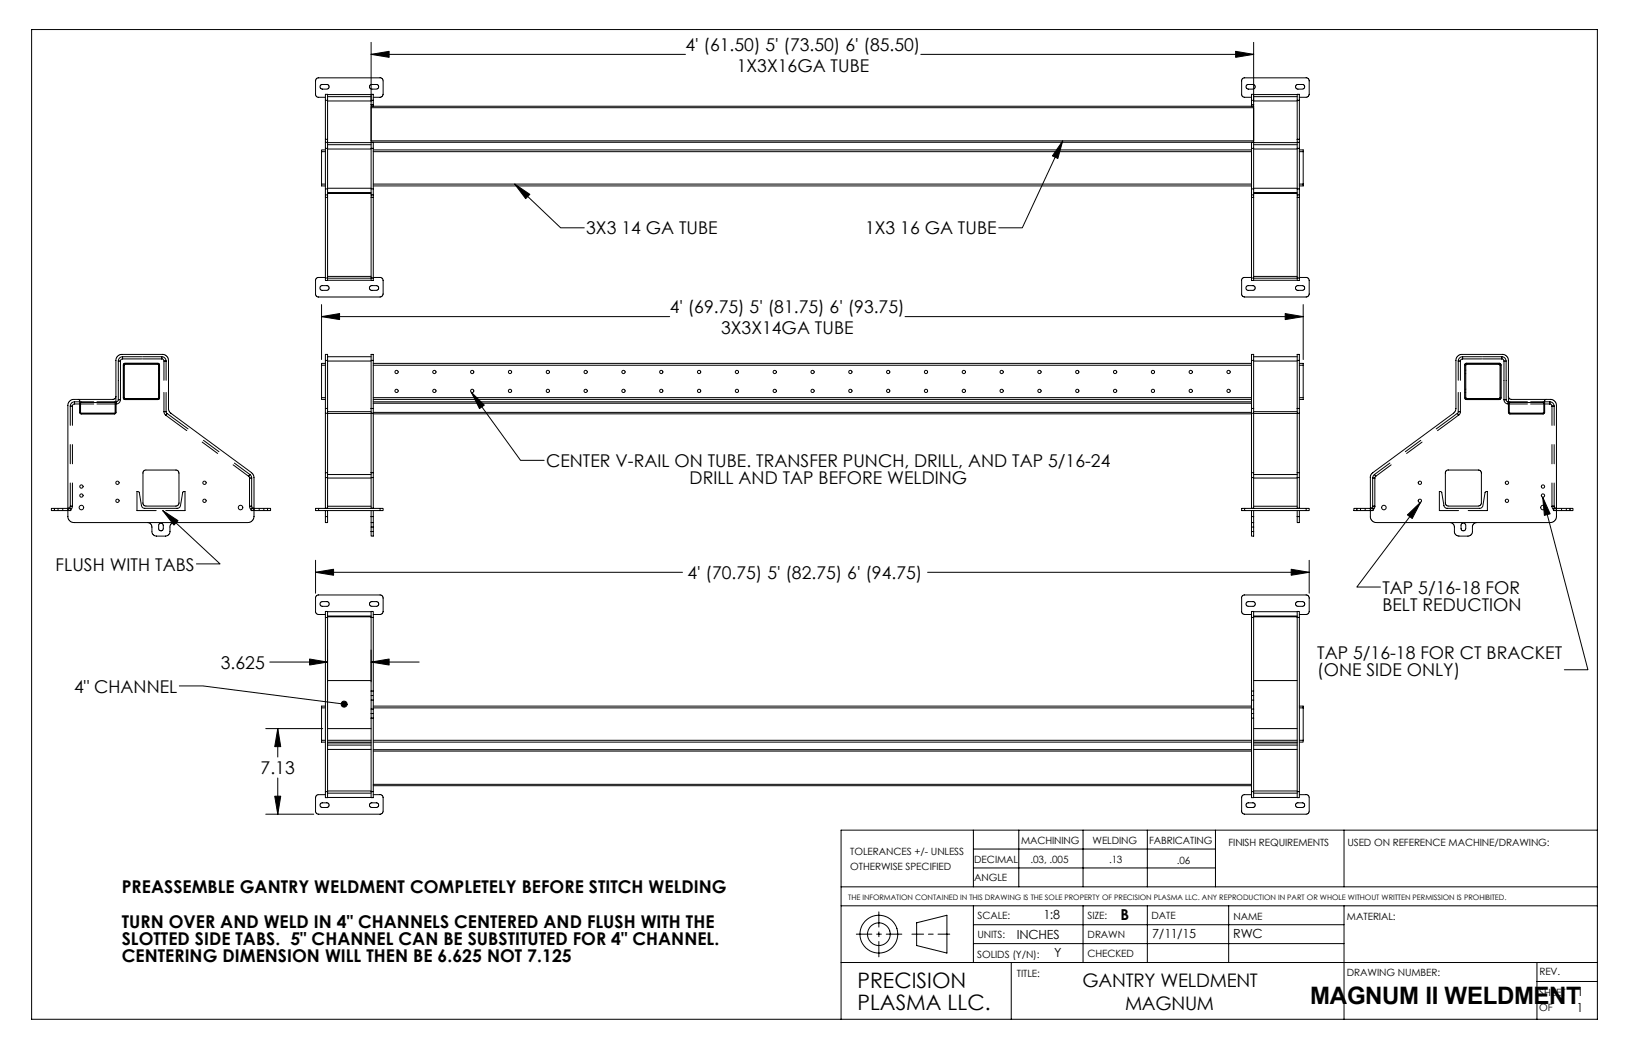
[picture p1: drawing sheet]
<svg xmlns="http://www.w3.org/2000/svg" width="432mm" height="279mm" viewBox="0 0 432 279" stroke-linecap="round" stroke-linejoin="round" font-family="sans-serif">
<g fill="none" stroke="#000" stroke-width=".26">
<path d="M8.4 7.8h414v261.6h-414zM98.1 11.2v16.5M98.1 14.4h83.2M243.5 14.4h88M331.5 11.2v62.9h-.6v-.6M83.4 21.4l.1 4 .6 .3h1.9M83.5 21.4l.1-.6 .5-.2h16.7l.3 .2 .2 .6-.1 3.8-.5 .5h-2M84.9 22.4l1.7-.1 .3 .3 .1 .5-.4 .4h-1.5l-.5-.4zM86 39.6h-1v.5M86 37.6h.6M86 39.2h.6M86 36.8h.6"/>
<path d="M86 26.5h.6M86.6 38.2h11.5M86.6 39.4h11.5M86.6 37.7h11.5M86.6 25.5h11.5M86.6 26.7h11.5M86.6 25h11.5M97.9 22.4l1.8-.1 .3 .3 .1 .5-.4 .4h-1.6l-.4-.4zM98.1 24.9h.6v3.2h-.6v-.4M98.1 28.5h233.4M98.1 37.2h233.4M98.1 39.2h.6"/>
<path d="M98.1 26.5h.6M98.1 27.7h.6M98.7 37.6v36.5h-.6v-21.9M98.7 39.6h232.2M281 37.2l-10.7 23h-6.2M329.7 22.4l1.7-.1 .4 .3 .1 .5-.5 .4h-1.5l-.4-.4zM330.9 27.7v.4h.6h-233.4v21.8M330.9 28.1h.1M330.9 37.6v12.3M330.9 39.2h.6M330.9 26.5h.6M330.9 27.7h.6"/>
<path d="M331.5 24.9h-.6v2.8M331.5 37.6h-233.4M331.5 38.2h11.5M331.5 39.4h11.5M331.5 37.7h11.5M331.5 25.5h11.5M331.5 26.7h11.5M331.5 25h11.5M342.8 22.4l1.7-.1 .4 .3 .1 .5-.5 .4h-1.5l-.4-.4zM343 37.6h.6M343 39.2h.6M343 36.8h.6"/>
<path d="M343 26.5h.6M343.6 39.6h1v9.5h-1M346.2 24.9l-.2 .5-.5 .3h-1.9M346.2 24.9v-3.7l-.7-.6h-16.7l-.5 .6 .1 4 .5 .5h2M85 40.1v9h1M85 40.1h1M85 48.7h1M86 49.9v1.6h.6M86 51.5v.7h.6M86 49.9v-25h.6v49.2h-.6v-.6M86 52.2v21.3M86 49.9h.6"/>
<path d="M86.6 49.8h11.5M86.6 50.9h11.5M86.6 51.1h11.5M98.1 49.9v1.6h.6M98.1 51.5v.7h.6M98.1 49.9h.6M98.7 40.1h232.2M98.7 48.7h232.2M98.7 49.1h232.2M136.1 48.7l12.2 11.5h6.2M330.9 49.9v1.6h.6M330.9 51.5v.7h.6"/>
<path d="M330.9 52.2v21.3M330.9 49.9h.6M331.5 49.8h11.5M331.5 50.9h11.5M331.5 51.1h11.5M343 49.9v1.6h.6M343 51.5v.7h.6M343 49.9v-25h.6v49.2h-.6v-21.9M343 49.9h.6M343.6 40.1h1M343.6 48.7h1M84.7 75.7l.4-.2h1.5l.3 .3 .1 .5-.4 .4-1.5 .1-.5-.5z"/>
<path d="M86 73.3h-1.9l-.6 .5-.1 4.1 .5 .6 16.9-.1 .5-.7-.1-3.9-.5-.5h-2M86 73.5h12.7M86.6 73.1h11.5M86.6 74.1h11.5M97.8 75.7l.3-.2h1.6l.3 .3 .1 .5-.4 .4-1.6 .1-.4-.5zM328.3 74.1v3.8l.6 .6h16.5l.5-.2 .3-.6M329.6 75.7l.3-.2h1.5l.4 .3 .1 .5-.5 .4-1.5 .1-.4-.5zM330.9 73.3h-2l-.5 .3-.1 .5M330.9 73.5h12.7M331.5 73.1h11.5M331.5 74.1h11.5M342.7 75.7l.3-.2h1.5l.4 .3 .1 .5-.5 .4-1.5 .1-.4-.5z"/>
<path d="M343.6 73.3h1.9l.6 .4 .1 4M31.3 95.4h.6v10.2M31.3 95.4v10.2M32.4 94.3a1.12 1.12 0 0 0-1.1 1.1M32.4 94.9l-.4 .1-.1 .4h-.6M32.4 94.3h5.1M32.4 94.3v.6M32.4 94.9h5.1M32.7 96.2l9.3-.1 .2 .4-.1 9-.3 .1-9.1-.1zM32.8 96.2l9-.1 .3 .2 .1 8.8-.3 .4-8.8 .1-.4-.2-.1-9zM32.9 96.5l.1 8.8 8.9-.1-.1-8.9h-8.8l-.1 .2M37.7 94.3h5.1"/>
<path d="M37.7 94.9h5.1M41.9 97.9h.3M41.9 98.8h.3M42.8 94.3a1.16 1.16 0 0 1 1.1 1.1M42.8 94.9l.4 .1 .1 .4h.6M42.8 94.3v.6M43.9 95.4h-.6v5.1M43.9 95.4v5.1M85 96.5h1M85 80.5v14.5M85 96.5v9.1h1M85 83.7h92.1"/>
<path d="M86 96.1h-1v.4M86 95.3v29.6M86.6 95.3h-.6v-1.6h.6v40.7M86.6 95.4h11.5M86.6 94.3h11.5M98.1 95.3v29.6M98.7 95.3h-.6v-1.6h.6v40.7M98.7 96.5h232.2M98.7 96.1h232.2M239.3 83.7h105.3M330.9 95.3v29.6M331.5 95.3h-.6v-1.6h.6v40.7"/>
<path d="M331.5 95.4h11.5M331.5 94.3h11.5M343 95.3v30.9M343.6 95.3h-.6v-1.6h.6v40.7M343.6 96.5h1M343.6 96.1h1v9.5h-1M344.6 80.5v14.5M385.6 95.4h.6M385.6 95.4v5.1M386.2 95.4v5.1M386.7 94.3a1.16 1.16 0 0 0-1.1 1.1M386.7 94.9l-.4 .1-.1 .4"/>
<path d="M386.7 94.3h5.1M386.7 94.9h5.1M386.7 94.3v.6M387.3 97.9h.3M387.3 98.8h.3M387.4 96.1l9.4 .1 .1 9-.2 .3-8.9 .1-.4-.1zM387.7 96.4h8.9l-.1 8.9-8.9-.1zM392 94.3h5.1M392 94.9h5.1M396.9 96.5l-.4-.4h-8.8l-.4 .3v8.7l.3 .4 8.8 .1 .5-.5M397.1 94.3l.8 .3 .4 .8M397.1 94.9l.4 .1 .2 .4"/>
<path d="M397.1 94.3v.6M397.7 95.4h.6M397.7 95.4v10.2M398.3 95.4v10.2M18.6 107.4v5M18.6 117.5v5.1M18.6 107.4h.6v5M19.2 117.5v5.1M19.7 106.2a1.12 1.12 0 0 0-1.1 1.2M19.7 106.2v.6l-.4 .2-.1 .4h-.6M19.7 106.2h5.1M19.7 106.2v.6h5.1"/>
<path d="M20.7 105.6l.4 .3v3.1M21.1 109l.4 .4M21.3 106.5l9-.1 .1 2.7-9 .1-.1-.1zM21.5 106.2l-.4 .4M21.5 109.4h8.8M25.6 106.2h5.1M30.2 106.2l.4 .3v2.6l-.4 .3M30.6 104.8l-.1 .5-.6 .3h-10.6l-.8 .3-.5 .7-.1 30.2 .5 .9 1.1 .4h46.1l.6-.1 .6-.5 .4-1v-10.3l-.4-1-22-16.4-.2-.6v-12.9l-.2-.7-.5-.6-.7-.3h-11.2l-.9 .4-.5 .9v14.1l-.3 .3M30.7 106.2v.6h-5.1M31.3 105.6l-.2 .4-.4 .2M31.3 105.6h.6M31.9 105.6a1.16 1.16 0 0 1-1.2 1.2v-.6"/>
<path d="M41.9 102.9h.3M41.9 103.8h.3M43.3 108.8l.5 .9 .4-.4M43.3 108.8h.6M43.3 103.7v5.1M43.8 109.7l5.6 4.1M43.9 108.8l.3 .5M43.9 103.7v5.1M44.1 109.3l5.6 4.1M44.2 109.3l-.4 .4M53.5 116.9l4.1 3M53.8 116.4l4.1 3"/>
<path d="M85 105.1h1M86 109.2h12.7M86 108h.6M86.6 108.8h11.5M98.1 108h.6M98.7 109h232.2M98.7 106.6h232.2M98.7 105.1h232.2M98.7 106.2h232.2M98.7 109.4h232.2M98.7 105.6h232.2M124.6 103.7l13 18h6.3"/>
<path d="M330.9 109.2h12.7M330.9 108h.6M331.5 108.8h11.5M343 108h.6M343.6 105.1h1M375.7 116.4l-4.1 3M376 116.9l-4.1 3M385.3 109.3l-5.5 4.1M385.6 103.7v5.1h.6M385.7 109.7l-5.6 4.1M386.2 108.8h-.6l-.2 .5M386.2 108.8l-.5 .9-.3-.4"/>
<path d="M386.2 103.7v5.1M387.3 102.9h.3M387.3 103.8h.3M397.7 105.6a1.12 1.12 0 0 0 1.1 1.2M397.7 105.6h.6M398.3 105.6l.1 .4 .4 .2M398.8 106.2h5.1M398.8 106.8h5.1M398.8 106.2v.6M398.9 104.8l.1 .5 .6 .3h10.6l.8 .3 .5 .7 .1 29.9-.5 1.2-1.1 .4h-46.1l-.6-.1-.6-.5-.3-.7-.1-10.6 .3-1 21.8-16 .4-.5 .2-.7v-13l.6-1 .7-.3h11.2l.9 .4 .5 1.2v13.8l.4 .3M399.2 106.4h8.9l.1 2.7-9 .1-.1-.1zM399.3 106.2l-.4 .3v2.6l.4 .3"/>
<path d="M399.3 109.4h8.7M404.7 106.2h5.1M404.7 106.8h5.1M408 106.2l.4 .3v2.6l-.4 .3M408.8 105.6l-.4 .4v3.1l-.4 .3M409.8 106.2a1.16 1.16 0 0 1 1.2 1.2M409.8 106.8l.3 .1 .3 .5M409.8 106.2v.6M410.4 107.4h.6M410.4 107.4v5M410.4 117.5v5.1M411 107.4v5"/>
<path d="M411 117.5v5.1M13.6 134.4h.8v.6h-.8zM15.3 134.4v.6M16.6 134.4v.6M17.9 134.4h.9v.6h-.9M17.9 134.3l.9 .1M17.9 134.4h-3.5v.6h3.5M18.6 133.8l-.3 .5-.3 .1M18.6 133.8h.6M18.6 127.7v6.1M19.2 133.8a1.16 1.16 0 0 1-1.2 1.2M19.2 127.7v6.1"/>
<path d="M38 124.5l.4-.3h8.3l.3 .2 .3 .6v8l-.1 .5-.7 .3h-7.9l-.5-.2-.3-.5v-8.3zM41.3 135h-5.1v-5.1h.4l.2 .3 .6 3.4a.88 .88 0 0 0 .9 .8l8.9-.1 .5-.7 .6-3.4 .6-.3v5.1h-5.1M42.1 138.5l.6-.2 .4 .4 .1 1.2-.4 .4h-.5l-.3-.4zM43 135l15.2 14.1h-6.3M46.1 138.1l-.5 .1-.5 .4-.2 .5v1.9l-.5 .5-.6 .2h-2.4l-.8-.3-.4-.7-.2-1.9-.4-.5-.6-.2M61.6 122.9l4.1 3M62 122.4l4.1 3M65.7 125.9l.3 .5h.5M66 133.8a1.16 1.16 0 0 0 1.1 1.2v-.6l-.3-.1-.3-.5M66 133.8h.5M66.1 125.4l.4 1M66.1 125.4l-.4 .5"/>
<path d="M66.4 134.4h5.1v.6h-5.1zM66.5 126.4h-.5v7.4M66.5 126.4v7.4M67.2 134.3l-.8 .1M68.5 134.4v.6M69.8 134.4v.6M70.7 134.4v.6M84.2 134.4v.6M86 124.9v1.3h.6M86 126.2v8.1h.6M86 124.9h.6M86 136.5h.6"/>
<path d="M86 134.3v.1M86 135v1.5M86.6 135v3.1h-.6v-1.6M86.6 133.8h11.5M86.6 125.4h11.5M86.6 126.4h11.5M98.1 124.9v1.3h.6M98.1 126.2v8.1h.6M98.1 136.5v1.6h.6M98.1 138.1v1.2h.6M98.1 134.3v.1M98.1 135v1.5"/>
<path d="M98.1 139.3v1.2M98.1 124.9h.6M98.1 136.5h.6M98.7 135v6.7h-.6v-1.2M100.5 134.4h.8v.6h-.8zM100.5 134.4h-17.1v.6h17.1M329.1 134.4v.6M330.9 124.9v1.3h.6M330.9 126.2v8.1h.6M330.9 136.5v1.6h.6M330.9 138.1v1.2h.6M330.9 124.9h.6"/>
<path d="M330.9 136.5h.6M330.9 134.3v.1M330.9 135v1.5M330.9 139.3v1.2M331.5 135v6.7h-.6v-1.2M331.5 133.8h11.5M331.5 125.4h11.5M331.5 126.4h11.5M343 126.2v8.1h.6M343 134.3v.1M343 135v1.5M343 124.9h.6"/>
<path d="M343 136.5h.6M343 126.2h.6M343.6 135v3.1h-.6v-1.6M345.4 134.4h.8v.6h-.8zM345.4 134.4h-17.1v.6h17.1M358.8 134.4h-.8v.6h4.4M358.8 134.4h3.6M358.8 134.4v.6M359.7 134.4v.6M361 134.4v.6M362.4 134.4h.7v.6h-.7zM362.4 134.3l.7 .1"/>
<path d="M363 133.8h.5a1.16 1.16 0 0 1-1.1 1.2v-.6l.5-.3zM363 126.4v7.4h.5M363 126.4h.5M363.4 125.4l-.4 1M363.4 125.4l.4 .5M363.5 126.4v7.4M363.8 125.9l-.3 .5M367.5 122.4l-4.1 3M367.9 122.9l-4.1 3M375.6 132.8l-16.8 22.4h6.2M383 124.2h8.1l.4 .3 .2 .5v8l-.2 .5-.6 .3M383 124.2l-.5 .2-.3 .4v8.3l.1 .4 .7 .3h7.9"/>
<path d="M383.4 138.1l.6 .2 .5 .5 .2 2.3 .5 .4 .6 .2M385.7 135h-5.1v-5.1h.4l.2 .3 .6 3.4a.88 .88 0 0 0 .9 .8h8.5a.88 .88 0 0 0 .9-.8l.6-3.4 .2-.3h.4v5.1h-5.1M386.5 138.5l.6-.2 .4 .4v1.2l-.3 .4h-.5l-.3-.4zM390.5 138.1l-.6 .2-.5 .5-.1 1.9-.4 .7-.7 .3h-2.4M407.9 131.4l12 45.6h-6.3M410.4 133.8a1.12 1.12 0 0 0 1.1 1.2v-.6l-.4-.2-.1-.4M410.4 133.8h.6M410.4 127.7v6.1M411 127.7v6.1M411.6 134.3l-.8 .1M412.9 134.4v.6M414.2 134.4v.6"/>
<path d="M415.1 134.4h-4.3v.6h4.3M415.1 134.4h.8v.6h-.8M415.1 134.4v.6M83.4 148.1v8.7M83.4 151.3h97.1M84.7 159.3l.4-.3h1.5l.4 .3v.5l-.4 .5h-1.5l-.5-.4zM98 159.1l1.7-.1 .4 .3v.5l-.4 .5h-1.6l-.4-.5zM98.1 140.5h.6M245.3 151.3h100.9M328.3 158.1l.1-.5 .5-.3h16.8l.3 .3 .2 .5-.1 3.8-.6 .5h-1.9M328.3 158.1l.1 4 .5 .3h2M329.7 159.1l1.7-.1 .4 .3 .1 .5-.5 .5h-1.5l-.4-.5z"/>
<path d="M330.9 140.5h.6M342.8 159.1l1.7-.1 .4 .3 .1 .5-.5 .5h-1.5l-.4-.5zM346.2 148.1v8.7M71.3 175h15.3M86 162.4h-1.9l-.6-.5-.1-4 .5-.6h16.9l.3 .3 .2 .5-.1 3.8-.5 .5h-2M86 163.2h.6M86.6 163.2v-1.6h-.6v49.2h12.7v-1.5M86.6 163.2v47.6M86.6 179.9h11.5M86.6 161.7h11.5M86.6 162.8h11.5M86.6 163h11.5"/>
<path d="M98.1 163.2h.6M98.1 175h12.7M98.7 163.2v-1.6h-.6v22.3M98.7 163.2v19.5M330.9 163.2h.6M331.5 163.2v-1.6h-.6v49.2h12.1M331.5 163.2v19.5M331.5 179.9h11.5M331.5 161.7h11.5M331.5 162.8h11.5M331.5 163h11.5M343 163.2h.6"/>
<path d="M343.6 163.2v-1.6h-.6v47.7M343.6 163.2v46.1M47.4 181.3h6.3l37.3 4.8M70.3 192.6h15M73.4 192.6v7.5M85 187.1h1M85 195.7h1M86 186.6h-1v9.6h1M86.6 195.7h11.5M86.6 196.2h11.5M86.6 192.6h11.5M86.6 198.1h11.5"/>
<path d="M86.6 197h11.5M86.6 196.4h11.5M98.1 183.9h.6v1.2h-.6zM98.1 182.7h.6v1.2M98.1 185.1v25.7M98.1 187.4h.6M98.1 188.6h.6M98.1 189.8h.6M98.7 189.8v19.5h-.6M98.7 185.1v4.7M98.7 198.5h232.2M98.7 187.1h232.2"/>
<path d="M98.7 195.7h232.2M98.7 198.2h232.2M98.7 186.6h232.2M98.7 196.2h232.2M330.9 182.7h.6v1.2M330.9 187.4h.6M330.9 188.6h.6M330.9 189.8h.6M330.9 185.1h.6M330.9 183.9h.6M331.5 189.8v19.5h-.6M331.5 183.9v5.9"/>
<path d="M331.5 195.7h11.5M331.5 196.2h11.5M331.5 192.6h11.5M331.5 198.1h11.5M331.5 197h11.5M331.5 196.4h11.5M343.6 186.6h1v9.1M343.6 187.1h1M343.6 195.7h1M344.6 195.7v.5h-1M70.3 215.2h12.7M73.4 205.7v9.5"/>
<path d="M84.7 212.4l.4-.2h1.5l.3 .3 .1 .5-.4 .4h-1.5l-.5-.4zM86 210.1h-1.9l-.5 .2-.1 .5M86 209.3h.6M86.6 209.7h11.5M86.6 209.1h11.5M97.9 212.3l1.8-.1 .3 .3 .1 .5-.4 .4h-1.6l-.4-.4zM98.7 207.3h232.2M98.7 207.7h232.2M98.7 210.1h1.8M100.5 210l.5 .2 .3 .6v3.8l-.3 .5-.5 .1h-16.4l-.7-.6v-3.8M257.4 219.4v15M269.4 219.4v15"/>
<path d="M286.4 219.4v15M303.4 219.4v15M321.4 219.4v15M329.6 212.4l.3-.2h1.5l.4 .3 .1 .5-.5 .4h-1.5l-.4-.4zM330.9 210.1h-2l-.5 .4-.1 4.1 .3 .4 .5 .2M331.5 209.3v1.5M331.5 209.7h11.5M331.5 209.1h11.5M342.7 212.4l.3-.2h1.5l.4 .3 .1 .5-.5 .4h-1.5l-.4-.4zM343 209.3h.6v1.5h-.6zM343.6 210.1h1.8M345.4 210l.6 .3 .2 .5v3.8l-.7 .6h-16.4"/>
<path d="M355.4 219.4v15M422.4 219.4h-200v50M222.4 234.4h200M222.4 239.4h200M257.4 229.4h64M257.4 224.4h64M257.4 239.4v15M286.4 239.4v15M303.4 239.4v15M324.9 239.4v15M355.4 239.4v30M222.4 254.4h200"/>
<path d="M226.4 246.9h4.1M231.8 246.9h1.3M232.4 241v4.1M232.4 246.3v1.3M232.4 248.9v4M234.3 246.9h4.2M241.1 246.9h3.1M242.4 243.9l8-2v10l-8-2zM245.5 246.9h1.3M248 246.9h3.1M257.4 249.4h98M257.4 244.4h98"/>
<path d="M267.4 254.4v15M406.4 259.4h16M406.4 254.4v15"/>
<circle cx="104.9" cy="98.3" r=".43"/>
<circle cx="114.9" cy="98.3" r=".43"/>
<circle cx="124.9" cy="98.3" r=".43"/>
<circle cx="134.9" cy="98.3" r=".43"/>
<circle cx="144.9" cy="98.3" r=".43"/>
<circle cx="154.9" cy="98.3" r=".43"/>
<circle cx="164.9" cy="98.3" r=".43"/>
<circle cx="174.9" cy="98.3" r=".43"/>
<circle cx="184.9" cy="98.3" r=".43"/>
<circle cx="194.9" cy="98.3" r=".43"/>
<circle cx="204.9" cy="98.3" r=".43"/>
<circle cx="214.9" cy="98.3" r=".43"/>
<circle cx="224.9" cy="98.3" r=".43"/>
<circle cx="234.9" cy="98.3" r=".43"/>
<circle cx="244.9" cy="98.3" r=".43"/>
<circle cx="254.9" cy="98.3" r=".43"/>
<circle cx="264.9" cy="98.3" r=".43"/>
<circle cx="274.9" cy="98.3" r=".43"/>
<circle cx="284.9" cy="98.3" r=".43"/>
<circle cx="294.9" cy="98.3" r=".43"/>
<circle cx="304.9" cy="98.3" r=".43"/>
<circle cx="314.9" cy="98.3" r=".43"/>
<circle cx="324.9" cy="98.3" r=".43"/>
<circle cx="104.9" cy="103.3" r=".43"/>
<circle cx="114.9" cy="103.3" r=".43"/>
<circle cx="124.9" cy="103.3" r=".43"/>
<circle cx="134.9" cy="103.3" r=".44"/>
<circle cx="144.9" cy="103.3" r=".43"/>
<circle cx="154.8" cy="103.3" r=".43"/>
<circle cx="164.9" cy="103.3" r=".43"/>
<circle cx="174.9" cy="103.3" r=".43"/>
<circle cx="184.9" cy="103.3" r=".43"/>
<circle cx="194.9" cy="103.3" r=".43"/>
<circle cx="204.9" cy="103.3" r=".44"/>
<circle cx="214.9" cy="103.3" r=".43"/>
<circle cx="224.9" cy="103.3" r=".44"/>
<circle cx="234.9" cy="103.3" r=".43"/>
<circle cx="244.8" cy="103.3" r=".43"/>
<circle cx="254.9" cy="103.3" r=".43"/>
<circle cx="264.9" cy="103.3" r=".43"/>
<circle cx="274.9" cy="103.3" r=".43"/>
<circle cx="284.9" cy="103.3" r=".43"/>
<circle cx="294.9" cy="103.3" r=".44"/>
<circle cx="304.9" cy="103.3" r=".43"/>
<circle cx="314.9" cy="103.3" r=".44"/>
<circle cx="324.9" cy="103.3" r=".43"/>
<circle cx="21.5" cy="134.2" r=".59"/>
<circle cx="21.5" cy="128.6" r=".44"/>
<circle cx="21.5" cy="131" r=".44"/>
<circle cx="31.1" cy="127.6" r=".44"/>
<circle cx="31.1" cy="132.4" r=".44"/>
<circle cx="54.1" cy="127.6" r=".43"/>
<circle cx="54.1" cy="132.4" r=".43"/>
<circle cx="63.6" cy="134.2" r=".6"/>
<circle cx="365.9" cy="134.2" r=".59"/>
<circle cx="375.4" cy="132.4" r=".44"/>
<circle cx="375.4" cy="127.6" r=".44"/>
<circle cx="398.5" cy="132.4" r=".43"/>
<circle cx="398.5" cy="127.6" r=".43"/>
<circle cx="408" cy="134.2" r=".59"/>
<circle cx="408" cy="131" r=".43"/>
<circle cx="408" cy="128.6" r=".43"/>
<circle cx="232.4" cy="246.9" r="5"/>
<circle cx="232.4" cy="246.9" r="3"/>
</g>
<g fill="#000" stroke="#000" stroke-width=".26">
<path d="M98.1 14.4l4.8-.8v1.6z" fill-rule="evenodd"/>
<path d="M326.7 13.6l4.8 .8-4.8 .8z" fill-rule="evenodd"/>
<path d="M281 37.2l-1.3 4.7-1.4-.7z" fill-rule="evenodd"/>
<path d="M136.1 48.7l4 2.7-1.1 1.1z" fill-rule="evenodd"/>
<path d="M85 83.7l4.8-.8v1.6z" fill-rule="evenodd"/>
<path d="M339.8 82.9l4.8 .8-4.8 .8z" fill-rule="evenodd"/>
<path d="M124.6 103.7l3.5 3.4-1.3 .9z" fill-rule="evenodd"/>
<path d="M43 135l4.1 2.6-1.1 1.2z" fill-rule="evenodd"/>
<path d="M372.2 136.1l3.4-3.3-2.2 4.3z" fill-rule="evenodd"/>
<path d="M407.9 131.4l2 4.4-1.5 .4z" fill-rule="evenodd"/>
<path d="M83.4 151.3l4.8-.8v1.6z" fill-rule="evenodd"/>
<path d="M341.4 150.5l4.8 .8-4.8 .8z" fill-rule="evenodd"/>
<path d="M81.9 174.2l4.7 .8-4.7 .8z" fill-rule="evenodd"/>
<path d="M98.1 175l4.8-.8v1.6z" fill-rule="evenodd"/>
<path d="M73.4 192.6l.8 4.8h-1.6z" fill-rule="evenodd"/>
<path d="M90.4 185.7a.79 .79 0 0 1 .9-.3 .79 .79 0 0 1 .5 .8l-.8-.1 .8 .1a.79 .79 0 0 1-1.1 .7 .79 .79 0 0 1-.3-1.2z" fill-rule="evenodd"/>
<path d="M72.6 210.5h1.6l-.8 4.7z" fill-rule="evenodd"/>
</g>
<text font-size="6.3" x="346.4" y="265.3">MAGNUM II WELDMENT</text>
<g font-size="5.6">
<text x="226.7" y="261.2">PRECISION</text>
<text x="226.7" y="266.8">PLASMA LLC.</text>
</g>
<g font-size="4.9">
<text x="286.3" y="261">GANTRY WELDMENT</text>
<text x="297.5" y="266.9">MAGNUM</text>
</g>
<g font-size="4.7">
<text x="181.3" y="13.4">4' (61.50) 5' (73.50) 6' (85.50)</text>
<text x="194.8" y="18.9">1X3X16GA TUBE</text>
<text x="155" y="62">3X3 14 GA TUBE</text>
<text x="228.7" y="62">1X3 16 GA TUBE</text>
<text x="177.1" y="82.7">4' (69.75) 5' (81.75) 6' (93.75)</text>
<text x="190.7" y="88.2">3X3X14GA TUBE</text>
<text x="144.4" y="123.4">CENTER V-RAIL ON TUBE. TRANSFER PUNCH, DRILL, AND TAP 5/16-24</text>
<text x="182.3" y="128">DRILL AND TAP BEFORE WELDING</text>
<text x="14.7" y="150.8">FLUSH WITH TABS</text>
<text x="181.8" y="153">4' (70.75) 5' (82.75) 6' (94.75)</text>
<text x="365.5" y="156.9">TAP 5/16-18 FOR</text>
<text x="365.5" y="161.4">BELT REDUCTION</text>
<text x="58.4" y="176.8">3.625</text>
<text x="348.3" y="174.3">TAP 5/16-18 FOR CT BRACKET</text>
<text x="348.3" y="178.8">(ONE SIDE ONLY)</text>
<text x="19.6" y="183.1">4&quot; CHANNEL</text>
<text x="68.9" y="204.6">7.13</text>
<text x="32.2" y="236.1">PREASSEMBLE GANTRY WELDMENT COMPLETELY BEFORE STITCH WELDING</text>
<text x="32.2" y="245.2">TURN OVER AND WELD IN 4&quot; CHANNELS CENTERED AND FLUSH WITH THE</text>
<text x="32.2" y="249.7">SLOTTED SIDE TABS. 5&quot; CHANNEL CAN BE SUBSTITUTED FOR 4&quot; CHANNEL.</text>
<text x="32.2" y="254.2">CENTERING DIMENSION WILL THEN BE 6.625 NOT 7.125</text>
</g>
<text font-size="4" x="296.3" y="243.3">B</text>
<g font-size="3.3">
<text x="275.9" y="243">1:8</text>
<text x="268.8" y="248.2">INCHES</text>
<text x="304.7" y="248">7/11/15</text>
<text x="326.1" y="248">RWC</text>
<text x="278.7" y="253.1">Y</text>
<text x="417" y="263.2">1</text>
<text x="416.9" y="267.5">1</text>
</g>
<g font-size="2.6">
<text x="224.8" y="225.9">TOLERANCES +/- UNLESS</text>
<text x="270" y="223.1">MACHINING</text>
<text x="288.9" y="223.1">WELDING</text>
<text x="303.8" y="223.1">FABRICATING</text>
<text x="324.8" y="223.7">FINISH REQUIREMENTS</text>
<text x="356.3" y="223.6">USED ON REFERENCE MACHINE/DRAWING:</text>
<text x="224.8" y="229.9">OTHERWISE SPECIFIED</text>
<text x="257.6" y="228.1">DECIMAL</text>
<text x="257.6" y="232.9">ANGLE</text>
<text x="272.5" y="228">.03, .005</text>
<text x="293.3" y="228.1">.13</text>
<text x="311.2" y="228.5">.06</text>
<text x="258.5" y="243">SCALE:</text>
<text x="287.5" y="242.8">SIZE:</text>
<text x="304.5" y="242.9">DATE</text>
<text x="326.2" y="243.2">NAME</text>
<text x="356.2" y="243.1">MATERIAL:</text>
<text x="258.5" y="248">UNITS:</text>
<text x="287.6" y="248">DRAWN</text>
<text x="258.4" y="253.2">SOLIDS (Y/N):</text>
<text x="287.5" y="253">CHECKED</text>
<text x="356.2" y="257.9">DRAWING NUMBER:</text>
<text x="407.1" y="257.8">REV.</text>
<text x="268.9" y="258.2">TITLE:</text>
<text x="407" y="263.2">SHEET</text>
<text x="407" y="267.2">OF</text>
</g>
<text font-size="2" x="224.3" y="237.9">THE INFORMATION CONTAINED IN THIS DRAWING IS THE SOLE PROPERTY OF PRECISION PLASMA LLC. ANY REPRODUCTION IN PART OR WHOLE WITHOUT WRITTEN PERMISSION IS PROHIBITED.</text>
</svg>
